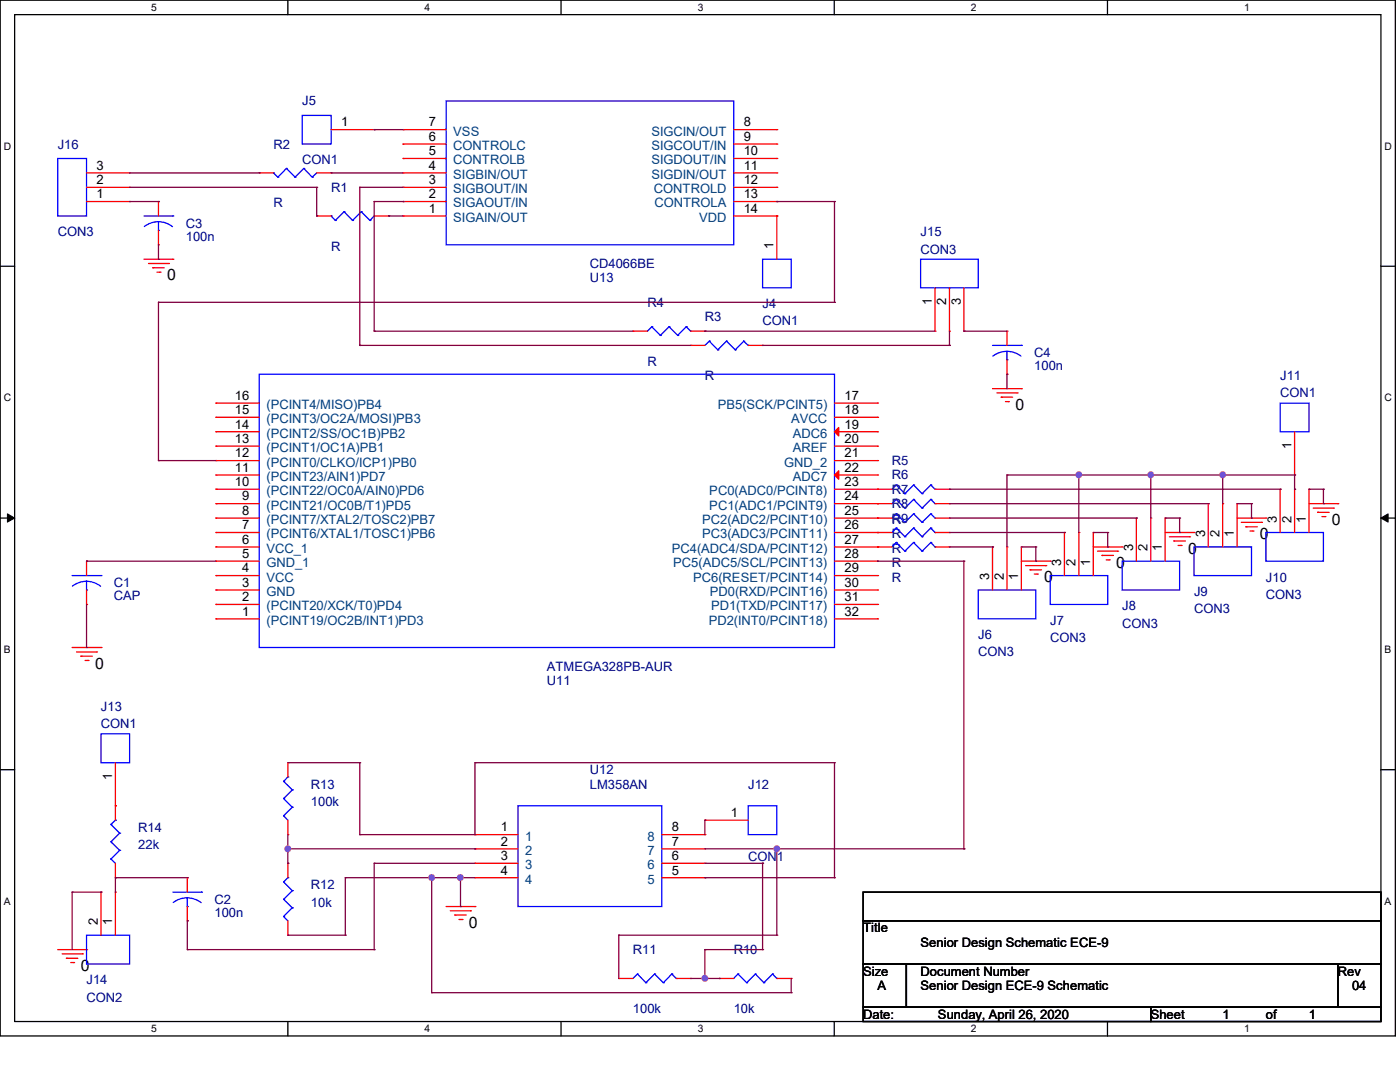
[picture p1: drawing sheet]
<svg xmlns="http://www.w3.org/2000/svg" width="279mm" height="216mm" viewBox="0 0 279 216" stroke-linecap="round" stroke-linejoin="round" font-family="sans-serif">
<path d="M0 0h278.5v206.7h-278.5zM2.9 2.9h272.7v200.9h-272.7z" fill="none" stroke="#000" stroke-width=".25"/>
<g fill="#fff">
<path d="M30.2 .3h1.1v2.3h-1.1z"/>
<path d="M30.2 204.1h1.1v2.3h-1.1z"/>
</g>
<path d="M57.4 0v2.9M57.4 203.8v2.9" fill="none" stroke="#000" stroke-width=".25"/>
<g fill="#fff">
<path d="M84.7 .3h1.1v2.3h-1.1z"/>
<path d="M84.7 204.1h1.1v2.3h-1.1z"/>
</g>
<path d="M112 0v2.9M112 203.8v2.9" fill="none" stroke="#000" stroke-width=".25"/>
<g fill="#fff">
<path d="M139.2 .3h1.1v2.3h-1.1z"/>
<path d="M139.2 204.1h1.1v2.3h-1.1z"/>
</g>
<path d="M166.5 0v2.9M166.5 203.8v2.9" fill="none" stroke="#000" stroke-width=".25"/>
<g fill="#fff">
<path d="M193.8 .3h1.1v2.3h-1.1z"/>
<path d="M193.8 204.1h1.1v2.3h-1.1z"/>
</g>
<path d="M221 0v2.9M221 203.8v2.9" fill="none" stroke="#000" stroke-width=".25"/>
<g fill="#fff">
<path d="M248.3 .3h1.1v2.3h-1.1z"/>
<path d="M248.3 204.1h1.1v2.3h-1.1z"/>
<path d="M.8 28h1.4v2.3h-1.4z"/>
<path d="M276.3 28h1.4v2.3h-1.4z"/>
<path d="M.8 78.2h1.4v2.3h-1.4z"/>
<path d="M276.3 78.2h1.4v2.3h-1.4z"/>
</g>
<path d="M0 53.1h2.9M275.6 53.1h2.9" fill="none" stroke="#000" stroke-width=".25"/>
<g fill="#fff">
<path d="M.8 128.5h1.3v2.2h-1.3z"/>
<path d="M276.3 128.5h1.3v2.2h-1.3z"/>
</g>
<path d="M0 103.4h2.9M275.6 103.4h2.9" fill="none" stroke="#000" stroke-width=".25"/>
<path d="M1.5 102.5l1.4 .9-1.4 .8zM275.6 103.4l1.4-.9v1.7z" fill="#000" stroke="#000" stroke-width=".2"/>
<g fill="#fff">
<path d="M.8 178.7h1.3v2.2h-1.3z"/>
<path d="M276.3 178.7h1.3v2.2h-1.3z"/>
</g>
<path d="M0 153.6h2.9M275.6 153.6h2.9M172.3 178h103.3v5.7h-103.3zM172.3 183.7h103.3v8.7h-103.3zM172.3 192.4h8.6v8.6h-8.6zM180.9 192.4h86.1v8.6h-86.1zM267 192.4h8.6v8.6h-8.6zM172.3 201h57.4v2.8h-57.4zM229.7 201h45.9v2.8h-45.9z" fill="none" stroke="#000" stroke-width=".25"/>
<g fill="none" stroke="#f00" stroke-width=".25">
<path d="M17.3 37.4h8.6M17.3 34.5h8.6M25.9 37.4h.1M25.9 34.5h.1M51.7 34.5h.1M51.7 34.5h2.9M63.2 34.5h2.9M66.1 34.5h.1M66.1 25.9h8.6M74.7 25.9h.1M80.4 37.4h.1M80.4 34.5h.1"/>
<path d="M80.4 31.6h.1M80.4 28.7h.1M80.4 25.9h.1M80.4 25.9h8.6M80.4 37.4h8.6M80.4 34.5h8.6M80.4 31.6h8.6M80.4 28.7h8.6M146.4 25.9h8.6M146.4 37.4h8.6M146.4 34.5h8.6M146.4 31.6h8.6"/>
<path d="M146.4 28.7h8.6M155 25.9h.1M155 28.7h.1M155 31.6h.1M155 34.5h.1M155 37.4h.1M17.3 40.2h8.6M25.9 40.2h.1M28.7 51.7h5.8M29.6 52.6h4M30.5 53.4h.1M30.5 53.4h2.3"/>
<path d="M31.3 54.3h.6M31.6 40.2h.1M31.6 48.9h.1M31.6 40.2v2.9M31.6 46v2.9M31.9 54.3h.1M33.6 52.6h.1M34.5 51.7h.1M63.2 43.1h.1M63.2 43.1h2.9M74.7 43.1h2.9M77.6 43.1h.1"/>
<path d="M80.4 43.1h.1M80.4 40.2h.1M80.4 43.1h8.6M80.4 40.2h8.6M146.4 43.1h8.6M146.4 40.2h8.6M155 43.1h.1M155 40.2h.1M155 43.1v8.6M186.6 57.4v8.7M189.5 57.4v8.7M192.4 57.4v8.7"/>
<path d="M126.3 66.1h.1M126.3 66.1h2.9M137.8 68.9h.1M137.8 68.9h2.9M137.8 66.1h2.9M140.7 66.1h.1M149.3 68.9h2.9M152.2 68.9h.1M186.6 66.1h.1M189.5 66.1h.1M192.4 66.1h.1M198.1 77.6h5.7"/>
<path d="M199 78.4h4M199.8 79.2h.1M199.8 79.2h2.3M201 66.1h.1M201 74.7h.1M201 66.1v2.8M201 71.8v2.9M203 78.4h.1M203.8 77.6h.1M43.1 97.6h.1M43.1 94.8h.1M43.1 91.9h.1"/>
<path d="M43.1 89h.1M43.1 86.1h.1M43.1 83.3h.1M43.1 80.4h.1M43.1 97.6h8.6M43.1 94.8h8.6M43.1 91.9h8.6M43.1 89h8.6M43.1 86.1h8.6M43.1 83.3h8.6M43.1 80.4h8.6M166.5 97.6h11.5"/>
<path d="M166.5 94.8h8.6M166.5 91.9h8.6M166.5 89h8.6M166.5 86.1h8.6M166.5 83.3h8.6M166.5 80.4h8.6M175.1 97.6h.1M175.1 80.4h.1M175.1 83.3h.1M175.1 86.1h.1M175.1 89h.1M175.1 91.9h.1"/>
<path d="M175.1 94.8h.1M186.6 97.6h2.9M189.5 97.6h.1M200.7 80.1h.6M201.3 80.1h.1M255.5 97.6h.1M255.5 97.6v8.7M258.4 97.6h.1M258.4 94.8h.1M258.4 86.1v8.7M258.4 97.6v8.7M261.2 97.6h.1"/>
<path d="M261.2 97.6v8.7M17.3 112h.1M17.3 112v2.9M17.3 117.7v2.9M43.1 117.7h.1M43.1 114.9h.1M43.1 112h.1M43.1 109.1h.1M43.1 106.3h.1M43.1 103.4h.1M43.1 100.5h.1M43.1 112h8.6"/>
<path d="M43.1 109.1h8.6M43.1 106.3h8.6M43.1 103.4h8.6M43.1 100.5h8.6M43.1 117.7h8.6M43.1 114.9h8.6M166.5 112h8.6M166.5 109.1h11.5M166.5 106.3h11.5M166.5 103.4h11.5M166.5 100.5h11.5M166.5 117.7h8.6"/>
<path d="M166.5 114.9h8.6M175.1 100.5h.1M175.1 103.4h.1M175.1 106.3h.1M175.1 109.1h.1M175.1 112h.1M175.1 114.9h.1M175.1 117.7h.1M186.6 109.1h2.9M186.6 106.3h2.9M186.6 103.4h2.9M186.6 100.5h2.9"/>
<path d="M189.5 100.5h.1M189.5 103.4h.1M189.5 106.3h.1M189.5 109.1h.1M198.1 109.1h.1M198.1 109.1v8.6M201 109.1h.1M201 109.1v8.6M203.8 109.1h.1M203.8 112h5.8M203.8 109.1v8.6M204.7 112.9h4"/>
<path d="M205.6 113.7h.1M205.6 113.7h2.3M206.4 114.6h.6M207 114.6h.1M208.7 112.9h.1M209.6 112h.1M212.4 106.3h.1M212.4 106.3v8.6M215.3 106.3h.1M215.3 106.3v8.6M218.2 106.3h.1M218.2 109.1h5.7"/>
<path d="M218.2 106.3v8.6M219 110h4.1M219.9 110.8h.1M219.9 110.8h2.3M220.8 111.7h.6M221.4 111.7h.1M223.1 110h.1M223.9 109.1h.1M226.8 103.4h.1M226.8 103.4v8.6M229.7 103.4h.1M229.7 103.4v8.6"/>
<path d="M232.5 103.4h.1M232.5 106.3h5.8M232.5 103.4v8.6M233.4 107.1h4M234.3 107.9h.1M234.3 107.9h2.3M235.1 108.8h.6M235.7 108.8h.1M237.4 107.1h.1M238.3 106.3h.1M241.1 100.5h.1M241.1 100.5v8.6"/>
<path d="M244 100.5h.1M244 100.5v8.6M246.9 100.5h.1M246.9 103.4h5.7M246.9 100.5v8.6M247.7 104.2h4.1M248.6 105.1h.1M248.6 105.1h2.3M249.5 106h.6M250.1 106h.1M251.8 104.2h.1M252.6 103.4h.1"/>
<path d="M261.2 100.5h5.8M262.1 101.4h4M263 102.2h.1M263 102.2h2.3M263.8 103.1h.6M264.4 103.1h.1M266.1 101.4h.1M267 100.5h.1M14.4 129.2h5.8M15.3 130.1h4M16.1 130.9h.1M16.1 130.9h2.3"/>
<path d="M17 131.8h.6M17.3 120.6h.1M17.6 131.8h.1M19.3 130.1h.1M20.2 129.2h.1M43.1 123.5h.1M43.1 120.6h.1M43.1 123.5h8.6M43.1 120.6h8.6M166.5 123.5h8.6M166.5 120.6h8.6M175.1 120.6h.1"/>
<path d="M175.1 123.5h.1M23 152.2v11.5M57.4 152.2h.1M57.4 152.2v2.8M20.2 178h.1M20.2 178v8.6M23 178h.1M23 175.1h.1M23 160.8h.1M23 172.3v2.8M23 178v8.6M37.4 175.1h.1"/>
<path d="M37.4 175.1v2.9M57.4 166.5h.1M57.4 172.3h.1M57.4 163.7v2.8M57.4 172.3v2.8M94.8 166.5h.1M94.8 169.4h.1M94.8 172.3h.1M94.8 175.1h.1M94.8 166.5h8.6M94.8 169.4h8.6M94.8 172.3h8.6"/>
<path d="M94.8 175.1h8.6M132.1 166.5h8.6M132.1 169.4h8.6M132.1 172.3h8.6M132.1 175.1h8.6M140.7 175.1h.1M140.7 172.3h.1M140.7 169.4h.1M140.7 166.5h.1M140.7 163.7h.1M140.7 163.7h8.6M11.5 189.5h5.8"/>
<path d="M12.4 190.3h4M13.3 191.2h.1M13.3 191.2h2.2M14.1 192.1h.6M14.7 192.1h.1M16.4 190.3h.1M17.3 189.5h.1M37.4 183.7h.1M37.4 180.9v2.8M57.4 186.6h.1M57.4 183.7v2.9M89 180.9h5.8"/>
<path d="M89.9 181.7h4M90.8 182.6h.1M90.8 182.6h2.2M91.6 183.5h.6M92.2 183.5h.1M93.9 181.7h.1M94.8 180.9h.1M123.5 195.2h.1M123.5 195.2h2.8M135 195.2h2.8M137.8 195.2h.1M143.6 195.2h.1"/>
<path d="M143.6 195.2h2.8M155 195.2h2.9M157.9 195.2h.1"/>
</g>
<g fill="none" stroke="#00f" stroke-width=".25">
<path d="M11.5 31.6h5.8v11.5h-5.8zM54.6 34.5h.1M54.6 34.5l.9 .8M55.5 35.3h.1M57.1 33.6h.1M57.1 33.6l1.8 1.7M57.1 33.6l-1.6 1.7M58.9 35.3h.1M60.3 23h5.8v5.7h-5.8zM60.6 33.6h.1M60.6 33.6l1.7 1.7M60.6 33.6l-1.7 1.7"/>
<path d="M62.3 35.3h.1M63.2 34.5l-.9 .8M89 20.2h57.4v28.7h-57.4zM28.7 43.1h5.8M31.6 46h.1M31.6 44.2l1.5 .3 1.3 .7M31.6 44.2l-1.5 .3-1.3 .7M31.6 44.2v1.8M34.5 43.1h.1M66.1 43.1h.1M66.1 43.1l.8 .9M66.9 44h.1"/>
<path d="M68.7 42.2h.1M68.7 42.2l1.7 1.8M68.7 42.2l-1.8 1.8M70.4 44h.1M72.1 42.2h.1M72.1 42.2l1.7 1.8M72.1 42.2l-1.7 1.8M73.8 44h.1M74.7 43.1l-.9 .9M152.2 51.7h5.7v5.7h-5.7zM183.7 51.7h11.5v5.7h-11.5zM51.7 74.7h114.8v54.5h-114.8z"/>
<path d="M130.1 65.2h.1M130.1 65.2l-.9 .9M130.1 65.2l1.7 1.7M131.8 66.9h.1M133.5 65.2h.1M133.5 65.2l-1.7 1.7M133.5 65.2l1.8 1.7M135.3 66.9h.1M136.9 65.2h.1M136.9 65.2l-1.6 1.7M136.9 65.2l.9 .9M137.8 66.1h.1"/>
<path d="M141.6 68.1h.1M141.6 68.1l-.9 .8M141.6 68.1l1.7 1.7M143.3 69.8h.1M145 68.1h.1M145 68.1l-1.7 1.7M145 68.1l1.7 1.7M146.7 69.8h.1M148.4 68.1h.1M148.4 68.1l-1.7 1.7M148.4 68.1l.9 .8M149.3 68.9h.1"/>
<path d="M198.1 68.9h5.7M201 71.8h.1M201 70.1l1.4 .2 1.4 .8M201 70.1l-1.5 .2-1.3 .8M201 70.1v1.7M203.8 68.9h.1M178.9 96.8h.1M178.9 99.7h.1M178.9 96.8l-.9 .8M178.9 96.8l1.7 1.7M178.9 99.7l-.9 .8M178.9 99.7l1.7 1.7"/>
<path d="M180.6 98.5h.1M182.3 96.8h.1M182.3 99.7h.1M182.3 96.8l-1.7 1.7M182.3 96.8l1.7 1.7M182.3 99.7l-1.7 1.7M182.3 99.7l1.7 1.7M184 98.5h.1M185.8 96.8h.1M185.8 99.7h.1M185.8 96.8l-1.8 1.7M185.8 96.8l.8 .8"/>
<path d="M185.8 99.7l-1.8 1.7M185.8 99.7l.8 .8M186.6 97.6h.1M255.5 80.4h5.7v5.7h-5.7zM14.4 114.9h5.8M17.3 117.7h.1M17.3 116l1.5 .3 1.3 .7M17.3 116l-1.5 .2-1.3 .8M17.3 116v1.7M20.2 114.9h.1M178.9 102.5h.1M178.9 105.4h.1"/>
<path d="M178.9 108.2h.1M178.9 102.5l-.9 .9M178.9 102.5l1.7 1.7M178.9 105.4l-.9 .9M178.9 105.4l1.7 1.7M178.9 108.2l-.9 .9M178.9 108.2l1.7 1.8M180.6 101.4h.1M180.6 104.2h.1M180.6 107.1h.1M180.6 110h.1M182.3 102.5h.1"/>
<path d="M182.3 105.4h.1M182.3 108.2h.1M182.3 102.5l-1.7 1.7M182.3 102.5l1.7 1.7M182.3 105.4l-1.7 1.7M182.3 105.4l1.7 1.7M182.3 108.2l-1.7 1.8M182.3 108.2l1.7 1.8M184 101.4h.1M184 104.2h.1M184 107.1h.1M184 110h.1"/>
<path d="M185.8 102.5h.1M185.8 105.4h.1M185.8 108.2h.1M185.8 102.5l-1.8 1.7M185.8 102.5l.8 .9M185.8 105.4l-1.8 1.7M185.8 105.4l.8 .9M185.8 108.2l-1.8 1.8M185.8 108.2l.8 .9M186.6 100.5h.1M186.6 103.4h.1M186.6 106.3h.1"/>
<path d="M186.6 109.1h.1M195.2 117.7h11.5v5.8h-11.5zM209.6 114.9h11.5v5.7h-11.5zM223.9 112h11.5v5.7h-11.5zM238.3 109.1h11.5v5.8h-11.5zM252.6 106.3h11.5v5.7h-11.5zM20.2 146.4h5.7v5.8h-5.7zM56.6 159.3h.1M56.6 155.9h.1M56.6 159.3l1.7 1.8M56.6 155.9l1.7 1.7M57.4 155h.1"/>
<path d="M57.4 155l-.8 .9M58.3 157.6h.1M58.3 157.6l-1.7 1.7M22.1 171.4h.1M22.1 168h.1M22.1 164.5h.1M22.1 171.4l.9 .9M22.1 168l1.8 1.7M22.1 164.5l1.8 1.7M23 163.7h.1M23 163.7l-.9 .8M23.9 169.7h.1"/>
<path d="M23.9 166.2h.1M23.9 169.7l-1.8 1.7M23.9 166.2l-1.8 1.8M34.5 178h5.7M37.4 179.2l1.4 .2 1.3 .7M37.4 179.2l-1.5 .2-1.3 .7M37.4 179.2v1.7M40.2 178h.1M56.6 162.8h.1M56.6 179.5h.1M56.6 176h.1M56.6 162.8l.8 .9"/>
<path d="M56.6 179.5l1.7 1.6M56.6 176l1.7 1.7M57.4 175.1h.1M57.4 175.1l-.8 .9M58.3 161.1h.1M58.3 177.7h.1M58.3 161.1l-1.7 1.7M58.3 177.7l-1.7 1.8M103.4 160.8h28.7v20.1h-28.7zM149.3 160.8h5.7v5.7h-5.7zM17.3 186.6h8.6v5.8h-8.6zM37.4 180.9h.1"/>
<path d="M56.6 182.9h.1M56.6 182.9l.8 .8M58.3 181.1h.1M58.3 181.1l-1.7 1.8M127.2 194.4h.1M127.2 194.4l-.9 .8M127.2 194.4l1.7 1.7M128.9 196.1h.1M130.6 194.4h.1M130.6 194.4l-1.7 1.7M130.6 194.4l1.8 1.7M132.4 196.1h.1"/>
<path d="M134.1 194.4h.1M134.1 194.4l-1.7 1.7M134.1 194.4l.9 .8M135 195.2h.1M147.3 194.4h.1M147.3 194.4l-.9 .8M147.3 194.4l1.7 1.7M149 196.1h.1M150.7 194.4h.1M150.7 194.4l-1.7 1.7M150.7 194.4l1.7 1.7M152.4 196.1h.1"/>
<path d="M154.2 194.4h.1M154.2 194.4l-1.8 1.7M154.2 194.4l.8 .8M155 195.2h.1"/>
</g>
<g fill="#f00" stroke="#f00" stroke-width=".25">
<path d="M166.5 86.1l.9-.8v1.7z"/>
<path d="M166.5 94.8l.9-.9v1.7z"/>
</g>
<g fill="none" stroke="#800040" stroke-width=".25">
<path d="M25.9 34.5h25.8M25.9 37.4h37.3M51.7 34.5h.1M63.2 37.4h.1M63.2 37.4v5.7M66.1 34.5h.1M66.1 34.5h14.3M71.8 37.4h.1M71.8 37.4h8.6M71.8 37.4v31.5M74.7 25.9h.1M74.7 25.9h5.7"/>
<path d="M25.9 40.2h5.7M31.6 40.2h.1M31.6 51.7h.1M31.6 48.9v2.8M63.2 43.1h.1M74.7 40.2h.1M74.7 40.2v25.9M74.7 40.2h5.7M77.6 43.1h.1M77.6 43.1h2.8M80.4 40.2h.1M155 40.2h.1"/>
<path d="M155 40.2h11.5M166.5 40.2h.1M166.5 40.2v20.1M31.6 60.3h.1M31.6 60.3v31.6M31.6 60.3h134.9M71.8 68.9h.1M71.8 68.9h66M74.7 66.1h.1M74.7 66.1h51.6M140.7 66.1h.1M140.7 66.1h45.9"/>
<path d="M152.2 68.9h37.3M166.5 60.3h.1M189.5 68.9h.1M189.5 66.1v2.8M192.4 66.1h.1M192.4 66.1h8.6M201 74.7h.1M201 74.7v2.9M31.6 91.9h.1M31.6 91.9h11.5M189.5 97.6h66M201 94.8h.1"/>
<path d="M201 94.8v14.3M201 94.8h57.4M215.3 94.8h.1M215.3 94.8v11.5M229.7 94.8h.1M229.7 94.8v8.6M244 94.8h.1M244 94.8v5.7M255.5 97.6h.1M258.4 97.6h.1M258.4 94.8h.1M258.4 94.8v2.8"/>
<path d="M261.2 97.6h2.9M264.1 97.6h.1M264.1 97.6v2.9M17.3 112h.1M17.3 112h25.8M175.1 112h17.3M189.5 109.1h8.6M189.5 106.3h22.9M189.5 103.4h37.3M189.5 100.5h51.6M192.4 112h.1M192.4 112v57.4"/>
<path d="M198.1 109.1h.1M203.8 109.1h2.9M206.7 109.1h.1M206.7 112h.1M206.7 109.1v2.9M212.4 106.3h.1M218.2 106.3h2.9M221.1 106.3h.1M221.1 109.1h.1M221.1 106.3v2.8M226.8 103.4h.1M232.5 103.4h2.9"/>
<path d="M235.4 103.4h.1M235.4 106.3h.1M235.4 103.4v2.9M241.1 100.5h.1M246.9 100.5h2.9M249.8 100.5h.1M249.8 103.4h.1M249.8 100.5v2.9M264.1 100.5h.1M17.3 129.2h.1M17.3 120.6v8.6M57.4 152.2h14.4"/>
<path d="M71.8 152.2h.1M71.8 152.2v14.3M94.8 152.2h.1M94.8 152.2v14.3M94.8 152.2h71.7M166.5 152.2h.1M166.5 152.2v22.9M14.4 178h.1M14.4 178v11.5M14.4 178h5.8M20.2 178h.1M23 175.1h.1"/>
<path d="M23 175.1h14.4M23 175.1v2.9M37.4 175.1h.1M57.4 169.4h.1M57.4 172.3h.1M57.4 169.4h37.4M57.4 166.5v5.8M68.9 175.1h.1M68.9 175.1h25.9M68.9 175.1v11.5M71.8 166.5h.1M71.8 166.5h23"/>
<path d="M74.7 172.3h.1M74.7 172.3v17.2M74.7 172.3h20.1M86.1 175.1h.1M86.1 175.1v23M91.9 175.1h.1M91.9 175.1v5.8M94.8 166.5h.1M94.8 169.4h.1M140.7 163.7h.1M140.7 175.1h.1M140.7 175.1h25.8"/>
<path d="M140.7 163.7v2.8M140.7 169.4h51.7M140.7 172.3h11.5M152.2 172.3h.1M152.2 172.3v17.2M155 169.4h.1M155 169.4v17.2M166.5 175.1h.1M192.4 169.4h.1M37.4 189.5h.1M37.4 183.7h.1M37.4 189.5h37.3"/>
<path d="M37.4 183.7v5.8M57.4 186.6h11.5M68.9 186.6h.1M74.7 189.5h.1M86.1 198.1h.1M86.1 198.1h71.8M91.9 180.9h.1M123.5 186.6h.1M123.5 186.6v8.6M123.5 186.6h31.5M137.8 195.2h5.8M140.7 195.2h.1"/>
<path d="M140.7 189.5h.1M140.7 189.5v5.7M140.7 189.5h11.5M143.6 195.2h.1M152.2 189.5h.1M155 186.6h.1M157.9 198.1h.1M157.9 195.2v2.9"/>
</g>
<g fill="#f0f" stroke="#f0f" stroke-width=".25">
<circle cx="91.9" cy="175.1" r=".56"/>
<circle cx="215.3" cy="94.7" r=".56"/>
<circle cx="229.6" cy="94.7" r=".56"/>
<circle cx="244" cy="94.7" r=".56"/>
<circle cx="155" cy="169.4" r=".56"/>
<circle cx="140.7" cy="195.2" r=".56"/>
<circle cx="57.4" cy="169.4" r=".56"/>
<circle cx="86.1" cy="175.1" r=".56"/>
</g>
<g font-size="3.1">
<text x="33.4" y="56">0</text>
<text x="202.7" y="81.8">0</text>
<text x="251.5" y="107.6">0</text>
<text x="265.8" y="104.7">0</text>
<text x="222.8" y="113.4">0</text>
<text x="237.1" y="110.5">0</text>
<text x="208.4" y="116.2">0</text>
<text x="19" y="133.4">0</text>
<text x="93.6" y="185.1">0</text>
<text x="16.1" y="193.7">0</text>
</g>
<g font-size="2.6" fill="#000080">
<text x="60.3" y="21">J5</text>
<text x="11.5" y="29.6">J16</text>
<text x="54.6" y="29.6">R2</text>
<text x="60.3" y="32.8">CON1</text>
<text x="54.6" y="41.4">R</text>
<text x="66.1" y="38.3">R1</text>
<text x="11.5" y="47.2">CON3</text>
<text x="37.1" y="45.4">C3</text>
<text x="183.7" y="47.2">J15</text>
<text x="37.1" y="48">100n</text>
<text x="66.1" y="50">R</text>
<text x="117.7" y="53.5">CD4066BE</text>
<text x="183.7" y="50.6">CON3</text>
<text x="117.7" y="56.3">U13</text>
<text x="129.2" y="61.2">R4</text>
<text x="140.7" y="64.1">R3</text>
<text x="152.2" y="61.5">J4</text>
<text x="152.2" y="64.9">CON1</text>
<text x="206.4" y="71.2">C4</text>
<text x="129.2" y="73">R</text>
<text x="140.7" y="75.9">R</text>
<text x="206.4" y="73.8">100n</text>
<text x="255.5" y="75.9">J11</text>
<text x="255.5" y="79.3">CON1</text>
<text x="178" y="92.8">R5</text>
<text x="178" y="95.7">R6</text>
<text x="178" y="98.6">R7</text>
<text x="178" y="101.4">R8</text>
<text x="178" y="104.6">R</text>
<text x="178" y="107.4">R</text>
<text x="178" y="104.3">R9</text>
<text x="178" y="110.3">R</text>
<text x="178" y="113.2">R</text>
<text x="22.7" y="117.2">C1</text>
<text x="22.7" y="119.8">CAP</text>
<text x="178" y="116">R</text>
<text x="238.3" y="118.9">J9</text>
<text x="252.6" y="116">J10</text>
<text x="252.6" y="119.5">CON3</text>
<text x="209.6" y="124.6">J7</text>
<text x="223.9" y="121.8">J8</text>
<text x="223.9" y="125.2">CON3</text>
<text x="238.3" y="122.3">CON3</text>
<text x="195.2" y="127.5">J6</text>
<text x="195.2" y="131">CON3</text>
<text x="209.6" y="128.1">CON3</text>
<text x="109.1" y="136.7">U11</text>
<text x="109.1" y="133.8">ATMEGA328PB-AUR</text>
<text x="20.2" y="141.9">J13</text>
<text x="20.2" y="145.3">CON1</text>
<text x="117.7" y="154.5">U12</text>
<text x="62.1" y="157.4">R13</text>
<text x="62.1" y="160.8">100k</text>
<text x="117.7" y="157.4">LM358AN</text>
<text x="149.3" y="157.4">J12</text>
<text x="27.6" y="166">R14</text>
<text x="27.6" y="169.4">22k</text>
<text x="149.3" y="171.7">CON1</text>
<text x="62.1" y="177.5">R12</text>
<text x="42.8" y="180.3">C2</text>
<text x="42.8" y="182.9">100n</text>
<text x="62.1" y="180.9">10k</text>
<text x="126.3" y="190.4">R11</text>
<text x="146.4" y="190.4">R10</text>
<text x="17.3" y="196.4">J14</text>
<text x="17.3" y="199.9">CON2</text>
<text x="126.3" y="202.1">100k</text>
<text x="146.4" y="202.1">10k</text>
</g>
<g font-size="2.6">
<text x="68.1" y="25.2">1</text>
<text x="85.6" y="28.1">6</text>
<text x="85.6" y="25.2">7</text>
<text x="148.4" y="25.2">8</text>
<text x="148.4" y="28.1">9</text>
<text x="19.3" y="33.9">3</text>
<text x="85.6" y="33.9">4</text>
<text x="85.6" y="31">5</text>
<text x="148.4" y="31">10</text>
<text x="148.4" y="33.9">11</text>
<text x="19.3" y="39.6">1</text>
<text x="19.3" y="36.7">2</text>
<text x="85.6" y="39.6">2</text>
<text x="85.6" y="36.7">3</text>
<text x="148.4" y="36.7">12</text>
<text x="148.4" y="39.6">13</text>
<text x="85.6" y="42.5">1</text>
<text x="148.4" y="42.5">14</text>
<text x="154.4" y="49.7" transform="rotate(-90 154.4 49.7)">1</text>
<text x="186" y="60.9" transform="rotate(-90 186 60.9)">1</text>
<text x="188.8" y="60.9" transform="rotate(-90 188.8 60.9)">2</text>
<text x="191.7" y="60.9" transform="rotate(-90 191.7 60.9)">3</text>
<text x="46.9" y="82.6">15</text>
<text x="46.9" y="79.8">16</text>
<text x="168.5" y="79.8">17</text>
<text x="168.5" y="82.6">18</text>
<text x="46.9" y="88.4">13</text>
<text x="46.9" y="85.5">14</text>
<text x="168.5" y="85.5">19</text>
<text x="168.5" y="88.4">20</text>
<text x="257.7" y="89.6" transform="rotate(-90 257.7 89.6)">1</text>
<text x="46.9" y="94.1">11</text>
<text x="46.9" y="91.3">12</text>
<text x="168.5" y="91.3">21</text>
<text x="168.5" y="94.1">22</text>
<text x="46.9" y="97">10</text>
<text x="48.3" y="99.9">9</text>
<text x="168.5" y="97">23</text>
<text x="168.5" y="99.9">24</text>
<text x="48.3" y="105.6">7</text>
<text x="48.3" y="102.7">8</text>
<text x="168.5" y="102.7">25</text>
<text x="168.5" y="105.6">26</text>
<text x="240.5" y="107.1" transform="rotate(-90 240.5 107.1)">3</text>
<text x="243.4" y="107.1" transform="rotate(-90 243.4 107.1)">2</text>
<text x="246.3" y="107.1" transform="rotate(-90 246.3 107.1)">1</text>
<text x="254.8" y="104.3" transform="rotate(-90 254.8 104.3)">3</text>
<text x="257.7" y="104.3" transform="rotate(-90 257.7 104.3)">2</text>
<text x="260.6" y="104.3" transform="rotate(-90 260.6 104.3)">1</text>
<text x="48.3" y="111.3">5</text>
<text x="48.3" y="108.5">6</text>
<text x="168.5" y="108.5">27</text>
<text x="168.5" y="111.3">28</text>
<text x="211.8" y="112.9" transform="rotate(-90 211.8 112.9)">3</text>
<text x="214.7" y="112.9" transform="rotate(-90 214.7 112.9)">2</text>
<text x="217.6" y="112.9" transform="rotate(-90 217.6 112.9)">1</text>
<text x="226.1" y="110" transform="rotate(-90 226.1 110)">3</text>
<text x="229" y="110" transform="rotate(-90 229 110)">2</text>
<text x="231.9" y="110" transform="rotate(-90 231.9 110)">1</text>
<text x="48.3" y="120">2</text>
<text x="48.3" y="117.1">3</text>
<text x="48.3" y="114.2">4</text>
<text x="168.5" y="114.2">29</text>
<text x="168.5" y="117.1">30</text>
<text x="168.5" y="120">31</text>
<text x="197.4" y="115.7" transform="rotate(-90 197.4 115.7)">3</text>
<text x="200.3" y="115.7" transform="rotate(-90 200.3 115.7)">2</text>
<text x="203.2" y="115.7" transform="rotate(-90 203.2 115.7)">1</text>
<text x="48.3" y="122.9">1</text>
<text x="168.5" y="122.9">32</text>
<text x="22.4" y="155.6" transform="rotate(-90 22.4 155.6)">1</text>
<text x="99.9" y="165.9">1</text>
<text x="134.1" y="165.9">8</text>
<text x="145.9" y="163">1</text>
<text x="99.9" y="168.7">2</text>
<text x="99.9" y="171.6">3</text>
<text x="134.1" y="171.6">6</text>
<text x="134.1" y="168.7">7</text>
<text x="99.9" y="174.5">4</text>
<text x="134.1" y="174.5">5</text>
<text x="19.5" y="184.6" transform="rotate(-90 19.5 184.6)">2</text>
<text x="22.4" y="184.6" transform="rotate(-90 22.4 184.6)">1</text>
<text x="172.3" y="186.1">Title</text>
<text x="183.7" y="188.9">Senior Design Schematic ECE-9</text>
<text x="172.3" y="194.7">Size</text>
<text x="175.1" y="197.6">A</text>
<text x="183.7" y="194.7">Document Number</text>
<text x="183.7" y="197.6">Senior Design ECE-9 Schematic</text>
<text x="267" y="194.7">Rev</text>
<text x="269.8" y="197.6">04</text>
<text x="172.3" y="203.3">Date:</text>
<text x="187.2" y="203.3">Sunday, April 26, 2020</text>
<text x="229.7" y="203.3">Sheet</text>
<text x="244" y="203.3">1</text>
<text x="252.6" y="203.3">of</text>
<text x="261.2" y="203.3">1</text>
</g>
<g font-size="2.6" fill="#004080">
<text x="90.5" y="29.9">CONTROLC</text>
<text x="90.5" y="27.1">VSS</text>
<text x="130" y="27.1">SIGCIN/OUT</text>
<text x="130" y="29.9">SIGCOUT/IN</text>
<text x="90.5" y="35.7">SIGBIN/OUT</text>
<text x="90.5" y="32.8">CONTROLB</text>
<text x="130" y="32.8">SIGDOUT/IN</text>
<text x="130" y="35.7">SIGDIN/OUT</text>
<text x="90.5" y="41.4">SIGAOUT/IN</text>
<text x="90.5" y="38.6">SIGBOUT/IN</text>
<text x="130.5" y="38.6">CONTROLD</text>
<text x="130.6" y="41.4">CONTROLA</text>
<text x="90.5" y="44.3">SIGAIN/OUT</text>
<text x="139.5" y="44.3">VDD</text>
<text x="53.2" y="81.6">(PCINT4/MISO)PB4</text>
<text x="143.3" y="81.6">PB5(SCK/PCINT5)</text>
<text x="53.2" y="87.3">(PCINT2/SS/OC1B)PB2</text>
<text x="53.2" y="84.5">(PCINT3/OC2A/MOSI)PB3</text>
<text x="157.9" y="84.5">AVCC</text>
<text x="158.2" y="87.3">ADC6</text>
<text x="53.2" y="96">(PCINT23/AIN1)PD7</text>
<text x="53.2" y="93.1">(PCINT0/CLKO/ICP1)PB0</text>
<text x="53.2" y="90.2">(PCINT1/OC1A)PB1</text>
<text x="156.5" y="93.1">GND_2</text>
<text x="158.2" y="90.2">AREF</text>
<text x="158.2" y="96">ADC7</text>
<text x="53.2" y="101.7">(PCINT21/OC0B/T1)PD5</text>
<text x="53.2" y="98.8">(PCINT22/OC0A/AIN0)PD6</text>
<text x="141.6" y="98.8">PC0(ADC0/PCINT8)</text>
<text x="141.6" y="101.7">PC1(ADC1/PCINT9)</text>
<text x="53.2" y="107.4">(PCINT6/XTAL1/TOSC1)PB6</text>
<text x="53.2" y="104.6">(PCINT7/XTAL2/TOSC2)PB7</text>
<text x="140.1" y="104.6">PC2(ADC2/PCINT10)</text>
<text x="140.1" y="107.4">PC3(ADC3/PCINT11)</text>
<text x="53.2" y="113.2">GND_1</text>
<text x="53.2" y="110.3">VCC_1</text>
<text x="134.1" y="110.3">PC4(ADC4/SDA/PCINT12)</text>
<text x="134.4" y="113.2">PC5(ADC5/SCL/PCINT13)</text>
<text x="53.2" y="118.9">GND</text>
<text x="53.2" y="116">VCC</text>
<text x="138.3" y="116">PC6(RESET/PCINT14)</text>
<text x="141.6" y="118.9">PD0(RXD/PCINT16)</text>
<text x="53.2" y="124.7">(PCINT19/OC2B/INT1)PD3</text>
<text x="53.2" y="121.8">(PCINT20/XCK/T0)PD4</text>
<text x="141.4" y="124.7">PD2(INT0/PCINT18)</text>
<text x="141.9" y="121.8">PD1(TXD/PCINT17)</text>
<text x="104.8" y="167.7">1</text>
<text x="129.2" y="167.7">8</text>
<text x="104.8" y="170.6">2</text>
<text x="104.8" y="173.4">3</text>
<text x="129.2" y="173.4">6</text>
<text x="129.2" y="170.6">7</text>
<text x="104.8" y="176.3">4</text>
<text x="129.2" y="176.3">5</text>
</g>
<g font-size="2.1">
<text x="30.2" y="2.2">5</text>
<text x="84.7" y="2.2">4</text>
<text x="139.2" y="2.2">3</text>
<text x="193.8" y="2.2">2</text>
<text x="248.3" y="2.2">1</text>
<text x=".8" y="29.8">D</text>
<text x="276.3" y="29.8">D</text>
<text x=".8" y="80.1">C</text>
<text x="276.3" y="80.1">C</text>
<text x=".8" y="130.3">B</text>
<text x="276.3" y="130.3">B</text>
<text x=".8" y="180.5">A</text>
<text x="276.3" y="180.5">A</text>
<text x="30.2" y="206">5</text>
<text x="84.7" y="206">4</text>
<text x="139.2" y="206">3</text>
<text x="193.8" y="206">2</text>
<text x="248.3" y="206">1</text>
</g>
</svg>
